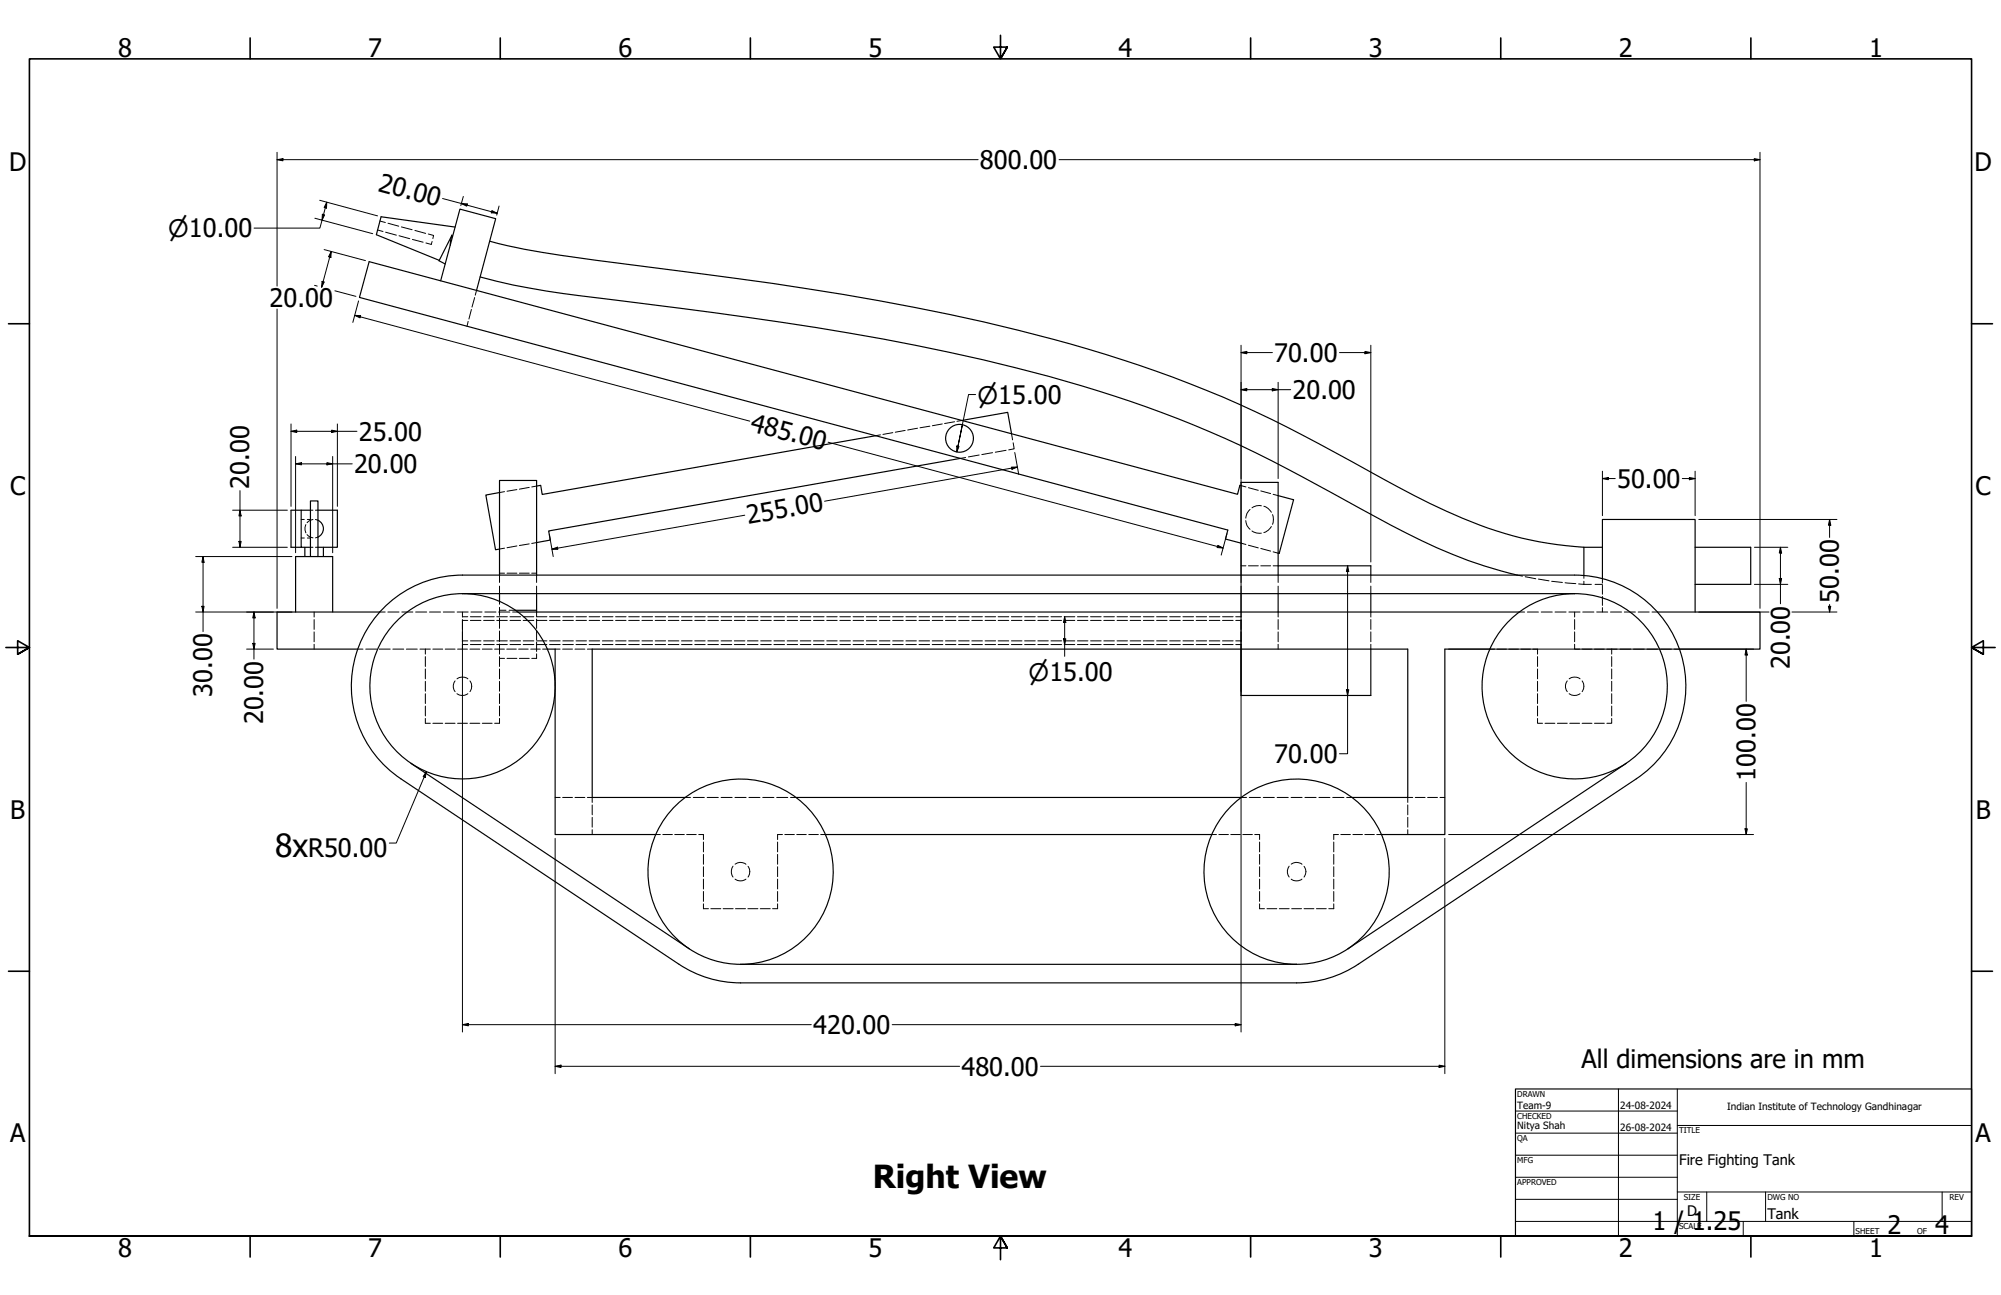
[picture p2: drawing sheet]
<svg xmlns="http://www.w3.org/2000/svg" width="864mm" height="559mm" viewBox="0 0 864 559" stroke-linecap="round" stroke-linejoin="round" font-family="sans-serif">
<!-- layer: Hidden (ANSI) -->
<g fill="none" stroke="#000" stroke-width=".43">
<path d="M162.9 99.3l2.4 .6M164 95.4l2.3 .6M167.4 96.3l4.7 1.3M173.2 97.9l4.7 1.2M179.1 99.4l4.6 1.3M166.4 100.2l4.7 1.3M172.2 101.7l4.6 1.3M178 103.3l4.6 1.2M184.8 101l2.3 .6-.3 1.3M186.5 104.2l-.4 1.3-2.3-.7M202.1 138.7l-.6 2.1M203.5 133.5l-1.1 4.2"/>
<path d="M204.9 128.4l-1.2 4.1M205.7 125.3l-.6 2.1M380 187.6l-2.1 .4M385.3 186.7l-4.2 .8M390.7 185.7l-4.3 .8M396 184.8l-4.3 .7M401.3 183.9l-4.2 .7M406.7 182.9l-4.3 .8M412 182l-4.3 .8M415.2 181.4l-2.2 .4M416.8 197.4l-2.3 .4M422.6 196.3l-4.6 .9"/>
<path d="M428.4 195.3l-4.7 .9M434.2 194.3l-4.6 .8M436.6 187.1l.4 2.7M437.3 191.1l.4 2.6-2.3 .4M217.7 212.2l-2.1 .3M223.1 211.3l-4.3 .7M228.4 210.3l-4.2 .8M231.6 209.7l-2.1 .4M535.6 209.6l2.1 .5M538.8 210.4l4.3 1.2M539.5 219.8a5.2 5.2 0 0 0-1.8 3.8M544.1 211.8l4.3 1.2"/>
<path d="M544.4 218.2a5.1 5.1 0 0 0-4.1 .9M545.5 218.4a5.6 5.6 0 0 1 3.2 2.6M549.5 213.3l2.1 .6M130 232.2h1.3M130 224.2h1.3M132 226.4a4 4 0 0 0 0 3.5M132.5 230.7l1.5 1.1 1.1 .3M132.7 232.2h1.3M132.7 224.2h1.3M134 236.2h1.1M134 220.2h1.1M135.1 224.2l-1.1 .3-1.5 1.1"/>
<path d="M136.1 224.2l1.1 .3M136.1 236.2h1.1M136.1 220.2h1.1M137.2 231.8l-1.1 .3M217.7 236.5l-2.1 .4M223.1 235.6l-4.3 .7M228.4 234.7l-4.2 .7M231.6 234.1l-2.1 .4M535.6 234.4l2.1 .5M537.7 224.7a4.9 4.9 0 0 0 1.8 3.7M538.8 235.3l4.3 1.1M540.3 229.1a5.4 5.4 0 0 0 4.1 1"/>
<path d="M544.1 236.7l4.3 1.1M548.7 227.2a5.6 5.6 0 0 1-3.2 2.6M549.2 222.1a6 6 0 0 1 0 4.2M549.5 238.1l2.1 .6M215.6 248.2v3.1M215.6 252.9v3.3M215.6 259.5v1.2M215.6 247.3h2.1M218.8 247.3h4.3M224.2 247.3h4.2M229.5 247.3h2.1M231.6 248.2v3.1"/>
<path d="M231.6 252.9v3.3M535.6 248.2v3.1M535.6 252.9v3.3M535.6 244.2h2.1M538.8 244.2h4.3M544.1 244.2h4.3M549.5 244.2h2.1M551.6 248.2v3.1M551.6 252.9v3.3M591.6 248.2v3.1M591.6 252.9v3.3M654.8 248.2l2.3 .4"/>
<path d="M658.2 248.9l4.6 .8M664 249.9l4.5 .7M669.7 250.8l4.6 .5M675.4 251.5l4.7 .3M681.3 252l2.3 .2M683.6 248.3v1.3M683.6 250.8v1.4M683.6 252.2h3.2M688.4 252.2h3.2M691.6 249.7v1.9M691.6 252.5v3.9M691.6 257.4v3.8"/>
<path d="M135.6 264.1v2.2M135.6 267.3v4.3M135.6 272.7v4.2M135.6 278v2.1M163.8 264.1h2.4M167.4 264.1h4.8M173.4 264.1h4.8M179.4 264.1h4.7M185.4 264.1h4.7M191.3 264.1h4.8M197.3 264.1h4.8M199.6 264.1v2.2"/>
<path d="M199.6 267.3v4.3M199.6 272.7v4.2M199.6 278v2.1M199.6 266.1h2.3M199.6 278.1h2.3M203 266.1h4.6M203 278.1h4.6M203.3 264.1h4.7M208.7 266.1h4.6M208.7 278.1h4.6M209.2 264.1h4.9M214.4 266.1h4.5"/>
<path d="M214.4 278.1h4.5M215.2 264.1h4.8M215.6 262.1v3.5M215.6 266.7v4.4M215.6 272.3v4.5M215.6 277.9v4.4M215.6 263.3h2.8M219.7 263.3h2.8M220.1 266.1h4.6M220.1 278.1h4.6M221.2 264.1h2.4M225.8 266.1h4.6"/>
<path d="M225.8 278.1h4.6M231.5 278.1h4.5M231.6 264.1v2h4.4M231.6 267.1v4M231.6 272.1v4M231.6 277.1v4M237.2 266.1h4.5M237.2 278.1h4.5M242.9 266.1h4.6M242.9 278.1h4.6M248.6 266.1h4.5M248.6 278.1h4.5"/>
<path d="M254.3 266.1h4.5M254.3 278.1h4.5M260 266.1h4.5M260 278.1h4.5M265.7 266.1h4.5M265.7 278.1h4.5M271.3 266.1h4.6M271.3 278.1h4.6M277.1 266.1h4.5M277.1 278.1h4.5M282.8 266.1h4.5M282.8 278.1h4.5"/>
<path d="M288.4 266.1h4.6M288.4 278.1h4.6M294.1 266.1h4.6M294.1 278.1h4.6M299.8 266.1h4.6M299.8 278.1h4.6M305.5 266.1h4.6M305.5 278.1h4.6M311.2 266.1h4.6M311.2 278.1h4.6M316.9 266.1h4.6M316.9 278.1h4.6"/>
<path d="M322.6 266.1h4.6M322.6 278.1h4.6M328.3 266.1h4.6M328.3 278.1h4.6M334 266.1h4.6M334 278.1h4.6M339.7 266.1h4.5M339.7 278.1h4.5M345.4 266.1h4.5M345.4 278.1h4.5M351.1 266.1h4.6M351.1 278.1h4.6"/>
<path d="M356.8 266.1h4.5M356.8 278.1h4.5M362.5 266.1h4.5M362.5 278.1h4.5M368.2 266.1h4.5M368.2 278.1h4.5M373.9 266.1h4.5M373.9 278.1h4.5M379.5 266.1h4.6M379.5 278.1h4.6M385.3 266.1h4.5M385.3 278.1h4.5"/>
<path d="M391 266.1h4.5M391 278.1h4.5M396.6 266.1h4.6M396.6 278.1h4.6M402.3 266.1h4.6M402.3 278.1h4.6M408.1 266.1h4.5M408.1 278.1h4.5M413.7 266.1h4.6M413.7 278.1h4.6M419.4 266.1h4.6M419.4 278.1h4.6"/>
<path d="M425.1 266.1h4.6M425.1 278.1h4.6M430.8 266.1h4.6M430.8 278.1h4.6M436.5 266.1h4.6M436.5 278.1h4.6M442.2 266.1h4.6M442.2 278.1h4.6M447.9 266.1h4.5M447.9 278.1h4.5M453.6 266.1h4.6M453.6 278.1h4.6"/>
<path d="M459.3 266.1h4.6M459.3 278.1h4.6M465 266.1h4.5M465 278.1h4.5M470.7 266.1h4.5M470.7 278.1h4.5M476.4 266.1h4.5M476.4 278.1h4.5M482.1 266.1h4.5M482.1 278.1h4.5M487.7 266.1h4.6M487.7 278.1h4.6"/>
<path d="M493.5 266.1h4.5M493.5 278.1h4.5M499.2 266.1h4.5M499.2 278.1h4.5M504.8 266.1h4.6M504.8 278.1h4.6M510.5 266.1h4.6M510.5 278.1h4.6M516.3 266.1h4.5M516.3 278.1h4.5M521.9 266.1h4.6M521.9 278.1h4.6"/>
<path d="M527.6 266.1h4.6M527.6 278.1h4.6M533.3 266.1h2.3M533.3 278.1h2.3M535.6 264.1v2.2M535.6 267.3v4.3M535.6 272.7v4.2M535.6 278v2.1M551.6 264.1v2.2M551.6 267.3v4.3M551.6 272.7v4.2M551.6 278v2.1"/>
<path d="M591.6 264.1v2.2M591.6 267.3v4.3M591.6 272.7v4.2M591.6 278v2.1M655.6 264.1h2.4M659.2 264.1h4.8M665.2 264.1h4.7M671.1 264.1h4.8M677.1 264.1h4.8M679.6 278v2.1h2.1M679.6 264.1v2.2M679.6 267.3v4.3"/>
<path d="M679.6 272.7v4.2M683.1 264.1h4.8M689.1 264.1h4.8M691.6 262.2v1.9M695.1 264.1h4.7M701 264.1h4.8M707 264.1h4.8M713 264.1h2.4M154.4 280.1h2.3M157.9 280.1h4.7M163.7 280.1h4.7M169.5 280.1h4.7"/>
<path d="M175.4 280.1h4.7M181.2 280.1h4.5M183.6 280.1v2.2M183.6 283.3v4.3M183.6 288.7v4.2M183.6 294v4.3M183.6 299.3v4.3M186.8 280.1h4.3M192.2 280.1h4.2M196.4 293.8a3.8 3.8 0 0 0 0 4.6M197.2 292.9a4 4 0 0 1 4.7 0M197.2 299.3a4 4 0 0 0 4.7 0"/>
<path d="M197.5 280.1h4.2M202.8 293.8a3.9 3.9 0 0 1 0 4.6M202.8 280.1h4.3M208.2 280.1h4.2M213.5 280.1h4.2M215.6 283.3v4.3M215.6 288.7v4.2M215.6 294v4.3M215.6 299.3v4.3M215.6 284.1h2.1M218.7 280.1h4.1M218.8 284.1h4.3"/>
<path d="M223.8 280.1h4.2M224.2 284.1h4.2M229 280.1h4.2M231.6 282.1v2h-2.1M234.2 280.1h2.1M239.6 280.1h2.1M242.8 280.1h4.3M248.2 280.1h4.2M253.5 280.1h2.1M642.9 280.1h2.1M646 280.1h4.2M651.2 280.1h4.1"/>
<path d="M656.4 280.1h4.1M661.5 280.1h2.1v2.2M663.6 283.3v4.3M663.6 288.7v4.2M663.6 294v4.3M663.6 299.3v4.3M676.4 293.8a3.8 3.8 0 0 0 0 4.6M677.2 292.9a4 4 0 0 1 4.7 0M677.2 299.3a4 4 0 0 0 4.7 0M682.8 293.8a3.9 3.9 0 0 1 0 4.6M682.8 280.1h4.3M688.1 280.1h4.3"/>
<path d="M693.5 280.1h4.4M695.6 280.1v2.2M695.6 283.3v4.3M695.6 288.7v4.2M695.6 294v4.3M695.6 299.3v4.3M699.1 280.1h4.7M705 280.1h4.6M710.8 280.1h4.7M716.7 280.1h4.7M722.5 280.1h2.4M183.6 304.7v4.2"/>
<path d="M183.6 310v2.1h2.1M186.8 312.1h4.3M192.2 312.1h4.2M197.5 312.1h4.2M202.8 312.1h4.3M208.2 312.1h4.2M215.6 304.7v4.2M215.6 310v2.1h-2.1M663.6 310v2.1h2.1M663.6 304.7v4.2M666.8 312.1h4.3M672.1 312.1h4.3"/>
<path d="M677.5 312.1h4.2M682.8 312.1h4.3M688.1 312.1h4.3M695.6 310v2.1h-2.1M695.6 304.7v4.2M239.6 344.1h2.1M242.8 344.1h4.3M248.2 344.1h4.2M253.5 344.1h2.1v2.2M255.6 347.3v4.3M255.6 352.7v4.2M255.6 358v2.1"/>
<path d="M295.6 344.1h2.4M299.2 344.1h4.8M305.2 344.1h4.8M311.2 344.1h4.8M317.2 344.1h4.8M323.2 344.1h4.8M329.2 344.1h4.8M335.2 344.1h4.8M341.2 344.1h2.4M535.6 344.1h2.4M539.2 344.1h4.8M545.2 344.1h4.8"/>
<path d="M551.2 344.1h4.8M557.2 344.1h4.8M563.2 344.1h4.8M569.2 344.1h4.8M575.2 344.1h4.8M581.2 344.1h2.4M607.6 347.3v4.3M607.6 352.7v4.2M607.6 358v2.1M609.7 344.1h-2.1v2.2M610.8 344.1h4.3M616.1 344.1h4.3"/>
<path d="M621.5 344.1h2.1M283 360.1h2M286.1 360.1h4.1M291.2 360.1h4.1M296.4 360.1h4.1M301.6 360.1h2v2.2M303.6 363.3v4.3M303.6 368.7v4.2M303.6 374v4.3M303.6 379.3v4.3M316.4 373.8a4.1 4.1 0 0 0 0 4.7M317.2 372.9a3.9 3.9 0 0 1 4.7 0"/>
<path d="M317.2 379.3a4 4 0 0 0 4.7 0M322.8 373.8a3.9 3.9 0 0 1 0 4.7M335.6 363.3v4.3M335.6 368.7v4.2M335.6 374v4.3M335.6 379.3v4.3M337.7 360.1h-2.1v2.2M338.7 360.1h4.1M343.9 360.1h4.1M349.1 360.1h4.1M354.2 360.1h2M522.9 360.1h2.1"/>
<path d="M526 360.1h4.2M531.2 360.1h4.1M536.4 360.1h4.1M541.5 360.1h2.1v2.2M543.6 363.3v4.3M543.6 368.7v4.2M543.6 374v4.3M543.6 379.3v4.3M556.4 373.8a3.9 3.9 0 0 0 0 4.7M557.3 372.9a3.8 3.8 0 0 1 4.6 0M557.3 379.3a3.9 3.9 0 0 0 4.6 0M562.8 373.8a3.7 3.7 0 0 1 0 4.7"/>
<path d="M575.6 363.3v4.3M575.6 368.7v4.2M575.6 374v4.3M575.6 379.3v4.3M577.7 360.1h-2.1v2.2M578.7 360.1h4.1M583.9 360.1h4.1M589 360.1h4.2M594.2 360.1h2.1M303.6 390v2.1h2.2M303.6 384.7v4.2M306.8 392.1h4.3"/>
<path d="M312.1 392.1h4.3M317.4 392.1h4.4M322.8 392.1h4.3M328.1 392.1h4.3M335.6 390v2.1h-2.2M335.6 384.7v4.2M543.6 384.7v4.2M543.6 390v2.1h2.1M546.8 392.1h4.3M552.1 392.1h4.3M557.5 392.1h4.2M562.8 392.1h4.3"/>
<path d="M568.1 392.1h4.3M575.6 384.7v4.2M575.6 390v2.1h-2.1"/>
</g>
<!-- layer: Hidden Narrow (ANSI) -->
<g fill="none" stroke="#000" stroke-width=".43">
<path d="M199.6 267.7h2.3M199.6 276.5h2.3M203 267.7h4.6M203 276.5h4.6M208.7 267.7h4.6M208.7 276.5h4.6M214.4 267.7h4.5M214.4 276.5h4.5M220.1 267.7h4.6M220.1 276.5h4.6M225.8 267.7h4.6M225.8 276.5h4.6"/>
<path d="M231.5 267.7h4.5M231.5 276.5h4.5M237.2 267.7h4.5M237.2 276.5h4.5M242.9 267.7h4.6M242.9 276.5h4.6M248.6 267.7h4.5M248.6 276.5h4.5M254.3 267.7h4.5M254.3 276.5h4.5M260 267.7h4.5M260 276.5h4.5"/>
<path d="M265.7 267.7h4.5M265.7 276.5h4.5M271.3 267.7h4.6M271.3 276.5h4.6M277.1 267.7h4.5M277.1 276.5h4.5M282.8 267.7h4.5M282.8 276.5h4.5M288.4 267.7h4.6M288.4 276.5h4.6M294.1 267.7h4.6M294.1 276.5h4.6"/>
<path d="M299.8 267.7h4.6M299.8 276.5h4.6M305.5 267.7h4.6M305.5 276.5h4.6M311.2 267.7h4.6M311.2 276.5h4.6M316.9 267.7h4.6M316.9 276.5h4.6M322.6 267.7h4.6M322.6 276.5h4.6M328.3 267.7h4.6M328.3 276.5h4.6"/>
<path d="M334 267.7h4.6M334 276.5h4.6M339.7 267.7h4.5M339.7 276.5h4.5M345.4 267.7h4.5M345.4 276.5h4.5M351.1 267.7h4.6M351.1 276.5h4.6M356.8 267.7h4.5M356.8 276.5h4.5M362.5 267.7h4.5M362.5 276.5h4.5"/>
<path d="M368.2 267.7h4.5M368.2 276.5h4.5M373.9 267.7h4.5M373.9 276.5h4.5M379.5 267.7h4.6M379.5 276.5h4.6M385.3 267.7h4.5M385.3 276.5h4.5M391 267.7h4.5M391 276.5h4.5M396.6 267.7h4.6M396.6 276.5h4.6"/>
<path d="M402.3 267.7h4.6M402.3 276.5h4.6M408.1 267.7h4.5M408.1 276.5h4.5M413.7 267.7h4.6M413.7 276.5h4.6M419.4 267.7h4.6M419.4 276.5h4.6M425.1 267.7h4.6M425.1 276.5h4.6M430.8 267.7h4.6M430.8 276.5h4.6"/>
<path d="M436.5 267.7h4.6M436.5 276.5h4.6M442.2 267.7h4.6M442.2 276.5h4.6M447.9 267.7h4.5M447.9 276.5h4.5M453.6 267.7h4.6M453.6 276.5h4.6M459.3 267.7h4.6M459.3 276.5h4.6M465 267.7h4.5M465 276.5h4.5"/>
<path d="M470.7 267.7h4.5M470.7 276.5h4.5M476.4 267.7h4.5M476.4 276.5h4.5M482.1 267.7h4.5M482.1 276.5h4.5M487.7 267.7h4.6M487.7 276.5h4.6M493.5 267.7h4.5M493.5 276.5h4.5M499.2 267.7h4.5M499.2 276.5h4.5"/>
<path d="M504.8 267.7h4.6M504.8 276.5h4.6M510.5 267.7h4.6M510.5 276.5h4.6M516.3 267.7h4.5M516.3 276.5h4.5M521.9 267.7h4.6M521.9 276.5h4.6M527.6 267.7h4.6M527.6 276.5h4.6M533.3 267.7h2.3M533.3 276.5h2.3"/>
</g>
<!-- layer: Visible (ANSI) -->
<g fill="none" stroke="#000" stroke-width=".51">
<path d="M196.4 98l-31.9-4.5-2.1 7.8 27.1 11M194.3 105.9l.8-4.4-5.6 11 2.7 1.4M207.2 119.5a356.3 356.3 0 0 0 57.8 9.9 1641.4 1641.4 0 0 1 145 22.7 602.3 602.3 0 0 1 112.1 34.2 642.9 642.9 0 0 1 65.3 33.3 297.3 297.3 0 0 0 53.3 24.6l14.1 4M211.3 104.1a307.5 307.5 0 0 0 45.6 8.2l15.3 1.9a1602.3 1602.3 0 0 1 137.4 21.4 629.7 629.7 0 0 1 118.1 35.7 677.7 677.7 0 0 1 68.8 35.1 271.3 271.3 0 0 0 52.9 23.8 151 151 0 0 0 34.2 6M190.2 121.2l8.3-31 15.4 4.2-8.2 30.9M377.9 188l-143.9 25.4-.6-4-1.8 .3M414.5 197.8l-177.7 31.3 .7 3.9-5.9 1.1M415.2 181.4l19.7-3.5 1.7 9.2M134 216.2h3.2v24h-3.2zM215.6 212.5l-5.9 1.1 4.2 23.6 1.7-.3M535.6 209.6l-.5-.2-1 3.9-374.8-100.4-4.2 15.4 374.8 100.4-1 3.9 6.7 1.8M551.6 213.9l6.7 1.7-6.2 23.2-.5-.1"/>
<path d="M130 220.2h-4.4v16h4.4M131.6 236.2v4M134 220.2h-4v16h4M137.2 224.5a4 4 0 0 1 2.4 3.6 4 4 0 0 1-2.4 3.7M137.2 220.2h8.4v16h-8.4M139.6 236.2v4M683.6 236.2v12.1M683.6 236.2h8M731.6 236.2h24v16h-24M134 240.2h-6.4v23.9M137.2 240.2h6.4v23.9M199.6 256.2h480"/>
<path d="M215.6 248.2v-40.9h16v40.9M215.6 256.2v3.3M231.6 256.2v7.1M535.6 248.2v-40h16v40M535.6 256.2v7.9M551.6 244.2h40v4M551.6 256.2v7.9M591.6 256.2v7.9M679.6 248.2h-480a48 48 0 0 0-45.9 34 48 48 0 0 0 19.3 53.8M679.6 248.2a48 48 0 0 1 45.9 34 48 48 0 0 1-19.3 53.9M691.6 249.7v-25.5h40v39.9M163.8 264.1h-44.2v16h34.8"/>
<path d="M222.5 263.3h9.1v.8M223.6 264.1h432M715.4 264.1h44.2v16h-34.7M236.3 280.1h3.3v80h43.4M535.6 280.1v20h56v-20M642.9 280.1h-19.3v80h-27.3M173 336l120 80.1M177.4 329.4l120 80M701.8 329.4l-120 80M706.2 336l-120 80.1a48 48 0 0 1-26.6 8M295.6 344.1h-40v-64h352v64h-24M343.6 344.1h192"/>
<path d="M356.2 360.1h166.7M293 416.1a48 48 0 0 0 26.6 8h240M297.4 409.4a40 40 0 0 1-2.1-65 40 40 0 0 1 62.2 18.9 40 40 0 0 1-37.9 52.8M297.5 409.4a40 40 0 0 0 22.1 6.7M319.6 416.1h240"/>
<circle cx="414.1" cy="189.1" r="6"/>
<circle cx="199.6" cy="296.1" r="40"/>
<circle cx="679.6" cy="296.1" r="40"/>
<circle cx="559.6" cy="376.1" r="40"/>
</g>
<!-- layer: Border (ANSI) -->
<g fill="none" stroke="#000" stroke-width=".7">
<path d="M107.9 16.4v9M215.9 16.4v9M323.8 16.4v9M431.8 15.2v10.2l-2.9-5.1h5.8l-2.9 5.1 2.9-5.1M539.8 16.4v9M647.7 16.4v9M755.6 16.4v9M3.7 139.7h9M850.9 139.7h9M2.5 279.4h10.2l-5.1-2.9v5.8l5.1-2.9-5.1 2.9M861.1 279.4h-10.2l5.1-2.9v5.8l-5.1-2.9 5.1 2.9M3.7 419.1h9"/>
<path d="M850.9 419.1h9M12.7 533.4v-508h838.2v508h-838.2h838.2M107.9 533.4v9M215.9 533.4v9M323.8 533.4v9M434.7 538.5l-2.9-5.1 2.9 5.1h-5.8l2.9-5.1v10.2M539.8 533.4v9M647.7 533.4v9M755.6 533.4v9"/>
</g>
<!-- layer: Title (ANSI) -->
<g fill="none" stroke="#000" stroke-width=".43">
<path d="M654 479.4h69.9M698.5 469.9v63.5M723.9 469.9v63.5M654 488.9h69.9M654 498.5h69.9M723.9 485.6h127M654 508h69.9M654 517.5h69.9M723.9 514.3h127M736.6 514.3v12.7M762 514.3v12.7M838.2 514.3v12.7"/>
<path d="M654 527h196.9M752.3 527v6.4M800.1 527v6.4"/>
</g>
<path d="M654 469.9h196.9v63.5h-196.9z" fill="none" stroke="#000" stroke-width=".51"/>
<!-- layer: Dimension (ANSI) -->
<g fill="none" stroke="#000" stroke-width=".43">
<path d="M119.6 68.9l2.5-.4v.9zM119.6 68.9h302.5M119.6 65.7v57.7M457.1 68.9h302.5M757.1 68.5l2.5 .4-2.5 .5zM759.6 65.7v196.8M135.9 94.2l24.9 6.6M138 86.4l24.9 6.8M139.1 92.5l1 .2-1.1 2.3zM141 87.2l-.1 2.6-1-.3zM141 87.2l-3 11.2h-28.3M191 85.7l23.6 6.3"/>
<path d="M199.1 87.8l2.6 .2-.3 1zM200 84.8l-1.1 3.9M212.3 90.9l2.3 1.1-2.6-.2zM215.4 88.9l-1 3.9M139.9 107.7l17.8 4.8M142.9 108.5l-.1 2.6-1-.3zM142.9 108.5l-4.1 15.5M119.6 133.3v129.2M135.8 123.1l1.1 .3M139 121.4l1 .3-1.2 2.3zM144.5 125.5l9.1 2.4M153.1 136.1l2.5 .1-.2 1z"/>
<path d="M153.1 136.1l170.5 45.6M154.7 129.9l-2.4 9.2M535.6 152.1l2.5-.5v1.1zM535.6 149v296.3M535.6 152.1h13.5M578.1 152.1h13.5M589.1 151.6l2.5 .5-2.5 .6zM591.6 149v93.5M421.1 170.2h-3.1l-4.6 22.3 2-9.2M535.6 168.1l2.5-.5v1.1zM535.6 168.1h21.4M549.1 167.6l2.5 .5-2.5 .6z"/>
<path d="M551.6 165v41.5M125.6 186.1l2.5-.5v1zM125.6 186.1h28.5M125.6 182.9v35.6M127.6 197v41.5M141.1 199.6l2.5 .6-2.5 .4zM143.1 185.6l2.5 .5-2.5 .5zM143.6 197v41.5M145.6 182.9v35.6M357.4 190.8l170.5 45.7M412.9 192.5l1 .2-1 2.3zM413.4 192.5l-.5 2.5"/>
<path d="M438 195.3l1.7 9.4M103.6 211.7v24.5M127.6 200.2l2.5-.6v1zM127.6 200.2h24.4M436.6 201.5h2.5l-2.3 1zM439.1 201.5l-83.2 14.8M691.6 206.5l2.5-.4v.9zM691.6 206.5h5.5M691.6 203.3v19.2M726.1 206.5h5.5M729.1 206.1l2.5 .4-2.5 .5zM731.6 203.3v19.2"/>
<path d="M100.4 236.2h23.6M100.4 220.2h23.6M103.1 233.6h1l-.5 2.6zM103.6 220.2l.5 2.4h-1zM237.1 230.7l1.7 9.5M238.2 237l2.4-.9 .1 .9zM321.4 222.3l-83.2 14.7M525.6 235.3l2.3 1.2-2.6-.2zM529.5 230.3l-2.5 9.2M733.2 224.2h59.6M757.2 236.2h14.4M768.4 236.2l.5 2.4h-1z"/>
<path d="M768.4 236.2v24.3M789.6 224.2l.5 2.4h-1zM789.6 224.2v7.7M84.5 240.2h41.5M87.6 240.2l.5 2.4h-1zM87.6 240.2v32.3M581.6 244.2l.5 2.4h-1zM581.6 244.2v81h-3.5M757.2 252.2h14.4M767.9 249.6h1l-.5 2.6zM84.5 264.1h41.5M87.1 261.6h1l-.5 2.5z"/>
<path d="M109.1 277.6h1l-.5 2.5zM109.6 264.1l.5 2.5h-1zM109.6 264.1v20.3M199.6 267.7v177.6M459 275.7h1l-.5 2.4zM459.5 266.1l.5 2.5h-1zM459.5 266.1v17.1M733.2 264.1h30.3M773.4 264.1h19.4M789.1 261.6h1l-.5 2.5zM789.6 260.9v3.2M106.4 280.1h11.6"/>
<path d="M581.1 297.6h1l-.5 2.5zM625.2 280.1h131.6M753.6 280.1l.5 2.5h-1zM753.6 280.1v22.5M184 333l-.5 2.5-.9-.4zM184 333l-13 30.8h-3M753.6 337.6v22.5M753.1 357.6h1l-.5 2.5zM239.6 361.8v101.5M623.6 361.8v101.5M625.2 360.1h131.6M199.6 442.2l2.5-.6v1.1z"/>
<path d="M199.6 442.2h150.5M385.1 442.2h150.5M533.1 441.6l2.5 .6-2.5 .5zM621.1 459.6l2.5 .5-2.5 .5zM239.6 460.1l2.5-.5v1zM239.6 460.1h174.5M449.1 460.1h174.5"/>
</g>
<g fill="#000">
<path d="M119.6 68.9l2.5-.4v.9z" fill-rule="evenodd"/>
<path d="M757.1 68.5l2.5 .4-2.5 .5z" fill-rule="evenodd"/>
<path d="M139.1 92.5l1 .2-1.1 2.3z" fill-rule="evenodd"/>
<path d="M141 87.2l-.1 2.6-1-.3z" fill-rule="evenodd"/>
<path d="M199.1 87.8l2.6 .2-.3 1z" fill-rule="evenodd"/>
<path d="M212.3 90.9l2.3 1.1-2.6-.2z" fill-rule="evenodd"/>
<path d="M142.9 108.5l-.1 2.6-1-.3z" fill-rule="evenodd"/>
<path d="M139 121.4l1 .3-1.2 2.3z" fill-rule="evenodd"/>
<path d="M153.1 136.1l2.5 .1-.2 1z" fill-rule="evenodd"/>
<path d="M535.6 152.1l2.5-.5v1.1z" fill-rule="evenodd"/>
<path d="M589.1 151.6l2.5 .5-2.5 .6z" fill-rule="evenodd"/>
<path d="M535.6 168.1l2.5-.5v1.1z" fill-rule="evenodd"/>
<path d="M549.1 167.6l2.5 .5-2.5 .6z" fill-rule="evenodd"/>
<path d="M125.6 186.1l2.5-.5v1z" fill-rule="evenodd"/>
<path d="M127.6 200.2l2.5-.6v1z" fill-rule="evenodd"/>
<path d="M143.1 185.6l2.5 .5-2.5 .5z" fill-rule="evenodd"/>
<path d="M412.9 192.5l1 .2-1 2.3z" fill-rule="evenodd"/>
<path d="M141.1 199.6l2.5 .6-2.5 .4z" fill-rule="evenodd"/>
<path d="M436.6 201.5h2.5l-2.3 1z" fill-rule="evenodd"/>
<path d="M691.6 206.5l2.5-.4v.9z" fill-rule="evenodd"/>
<path d="M729.1 206.1l2.5 .4-2.5 .5z" fill-rule="evenodd"/>
<path d="M103.1 233.6h1l-.5 2.6z" fill-rule="evenodd"/>
<path d="M103.6 220.2l.5 2.4h-1z" fill-rule="evenodd"/>
<path d="M238.2 237l2.4-.9 .1 .9z" fill-rule="evenodd"/>
<path d="M525.6 235.3l2.3 1.2-2.6-.2z" fill-rule="evenodd"/>
<path d="M768.4 236.2l.5 2.4h-1z" fill-rule="evenodd"/>
<path d="M789.6 224.2l.5 2.4h-1z" fill-rule="evenodd"/>
<path d="M87.6 240.2l.5 2.4h-1z" fill-rule="evenodd"/>
<path d="M581.6 244.2l.5 2.4h-1z" fill-rule="evenodd"/>
<path d="M767.9 249.6h1l-.5 2.6z" fill-rule="evenodd"/>
<path d="M87.1 261.6h1l-.5 2.5z" fill-rule="evenodd"/>
<path d="M109.1 277.6h1l-.5 2.5z" fill-rule="evenodd"/>
<path d="M109.6 264.1l.5 2.5h-1z" fill-rule="evenodd"/>
<path d="M459 275.7h1l-.5 2.4z" fill-rule="evenodd"/>
<path d="M459.5 266.1l.5 2.5h-1z" fill-rule="evenodd"/>
<path d="M789.1 261.6h1l-.5 2.5z" fill-rule="evenodd"/>
<path d="M581.1 297.6h1l-.5 2.5z" fill-rule="evenodd"/>
<path d="M753.6 280.1l.5 2.5h-1z" fill-rule="evenodd"/>
<path d="M184 333l-.5 2.5-.9-.4z" fill-rule="evenodd"/>
<path d="M753.1 357.6h1l-.5 2.5z" fill-rule="evenodd"/>
<path d="M199.6 442.2l2.5-.6v1.1z" fill-rule="evenodd"/>
<path d="M239.6 460.1l2.5-.5v1z" fill-rule="evenodd"/>
<path d="M533.1 441.6l2.5 .6-2.5 .5z" fill-rule="evenodd"/>
<path d="M621.1 459.6l2.5 .5-2.5 .5z" fill-rule="evenodd"/>
</g>
<g font-size="13.7">
<text x="118.7" y="369.9">8x</text>
<text x="376.7" y="512.8">Right View</text>
</g>
<g font-size="11">
<text x="51" y="24.4">8</text>
<text x="158.9" y="24.4">7</text>
<text x="266.9" y="24.4">6</text>
<text x="374.8" y="24.4">5</text>
<text x="482.8" y="24.4">4</text>
<text x="590.7" y="24.4">3</text>
<text x="698.7" y="24.4">2</text>
<text x="806.6" y="24.4">1</text>
<text x="3.9" y="73.9">D</text>
<text x="422.9" y="72.9">800.00</text>
<text x="852.2" y="73.9">D</text>
<text x="162.8" y="82.2" transform="rotate(15 162.8 82.2)">20.00</text>
<text x="116.3" y="132.4">20.00</text>
<text x="549.9" y="156.1">70.00</text>
<text x="557.8" y="172.1">20.00</text>
<text x="323.3" y="185.8" transform="rotate(15 323.3 185.8)">485.00</text>
<text x="154.8" y="190.1">25.00</text>
<text x="152.8" y="204.2">20.00</text>
<text x="4.4" y="213.6">C</text>
<text x="107.6" y="210.9" transform="rotate(-90 107.6 210.9)">20.00</text>
<text x="697.9" y="210.5">50.00</text>
<text x="852.6" y="213.6">C</text>
<text x="322.9" y="226.1" transform="rotate(-10 322.9 226.1)">255.00</text>
<text x="793.6" y="260" transform="rotate(-90 793.6 260)">50.00</text>
<text x="772.4" y="288.7" transform="rotate(-90 772.4 288.7)">20.00</text>
<text x="91.6" y="300.7" transform="rotate(-90 91.6 300.7)">30.00</text>
<text x="113.6" y="312.6" transform="rotate(-90 113.6 312.6)">20.00</text>
<text x="549.9" y="329.2">70.00</text>
<text x="757.6" y="336.8" transform="rotate(-90 757.6 336.8)">100.00</text>
<text x="4.4" y="353.3">B</text>
<text x="852.7" y="353.3">B</text>
<text x="133" y="369.9">R50.00</text>
<text x="350.9" y="446.2">420.00</text>
<text x="682.6" y="460.8">All dimensions are in mm</text>
<text x="414.9" y="464.1">480.00</text>
<text x="4.3" y="493">A</text>
<text x="852.6" y="493">A</text>
<text x="713.2" y="530.9">1 /</text>
<text x="730.2" y="530.9">1.25</text>
<text x="814.6" y="532.6">2</text>
<text x="835.2" y="532.6">4</text>
<text x="51" y="542.4">8</text>
<text x="158.9" y="542.4">7</text>
<text x="266.9" y="542.4">6</text>
<text x="374.8" y="542.4">5</text>
<text x="482.8" y="542.4">4</text>
<text x="590.7" y="542.4">3</text>
<text x="698.7" y="542.4">2</text>
<text x="806.6" y="542.4">1</text>
</g>
<g font-size="10.4">
<text x="72.5" y="102.3">⌀10.00</text>
<text x="421.8" y="174.1">⌀15.00</text>
<text x="443.9" y="293.7">⌀15.00</text>
</g>
<g font-size="6.3">
<text x="724.7" y="502.8">Fire Fighting Tank</text>
<text x="728.1" y="524.9">D</text>
<text x="762.8" y="526.2">Tank</text>
</g>
<g font-size="4.3">
<text x="654.8" y="478.6">Team-9</text>
<text x="699.3" y="478.6">24-08-2024</text>
<text x="745.4" y="479">Indian Institute of Technology Gandhinagar</text>
<text x="654.8" y="487.3">Nitya Shah</text>
<text x="699.3" y="488.1">26-08-2024</text>
</g>
<g font-size="3.5">
<text x="654.8" y="473.2">DRAWN</text>
<text x="654.8" y="482.8">CHECKED</text>
<text x="724.7" y="488.9">TITLE</text>
<text x="654.8" y="492.3">QA</text>
<text x="654.8" y="501.8">MFG</text>
<text x="654.8" y="511.4">APPROVED</text>
<text x="726.7" y="517.7">SIZE</text>
<text x="762.8" y="517.7">DWG NO</text>
<text x="841.4" y="517.7">REV</text>
<text x="724.7" y="530.4">SCALE</text>
<text x="800.9" y="532.6">SHEET</text>
<text x="827.5" y="532.6">OF</text>
</g>
</svg>
